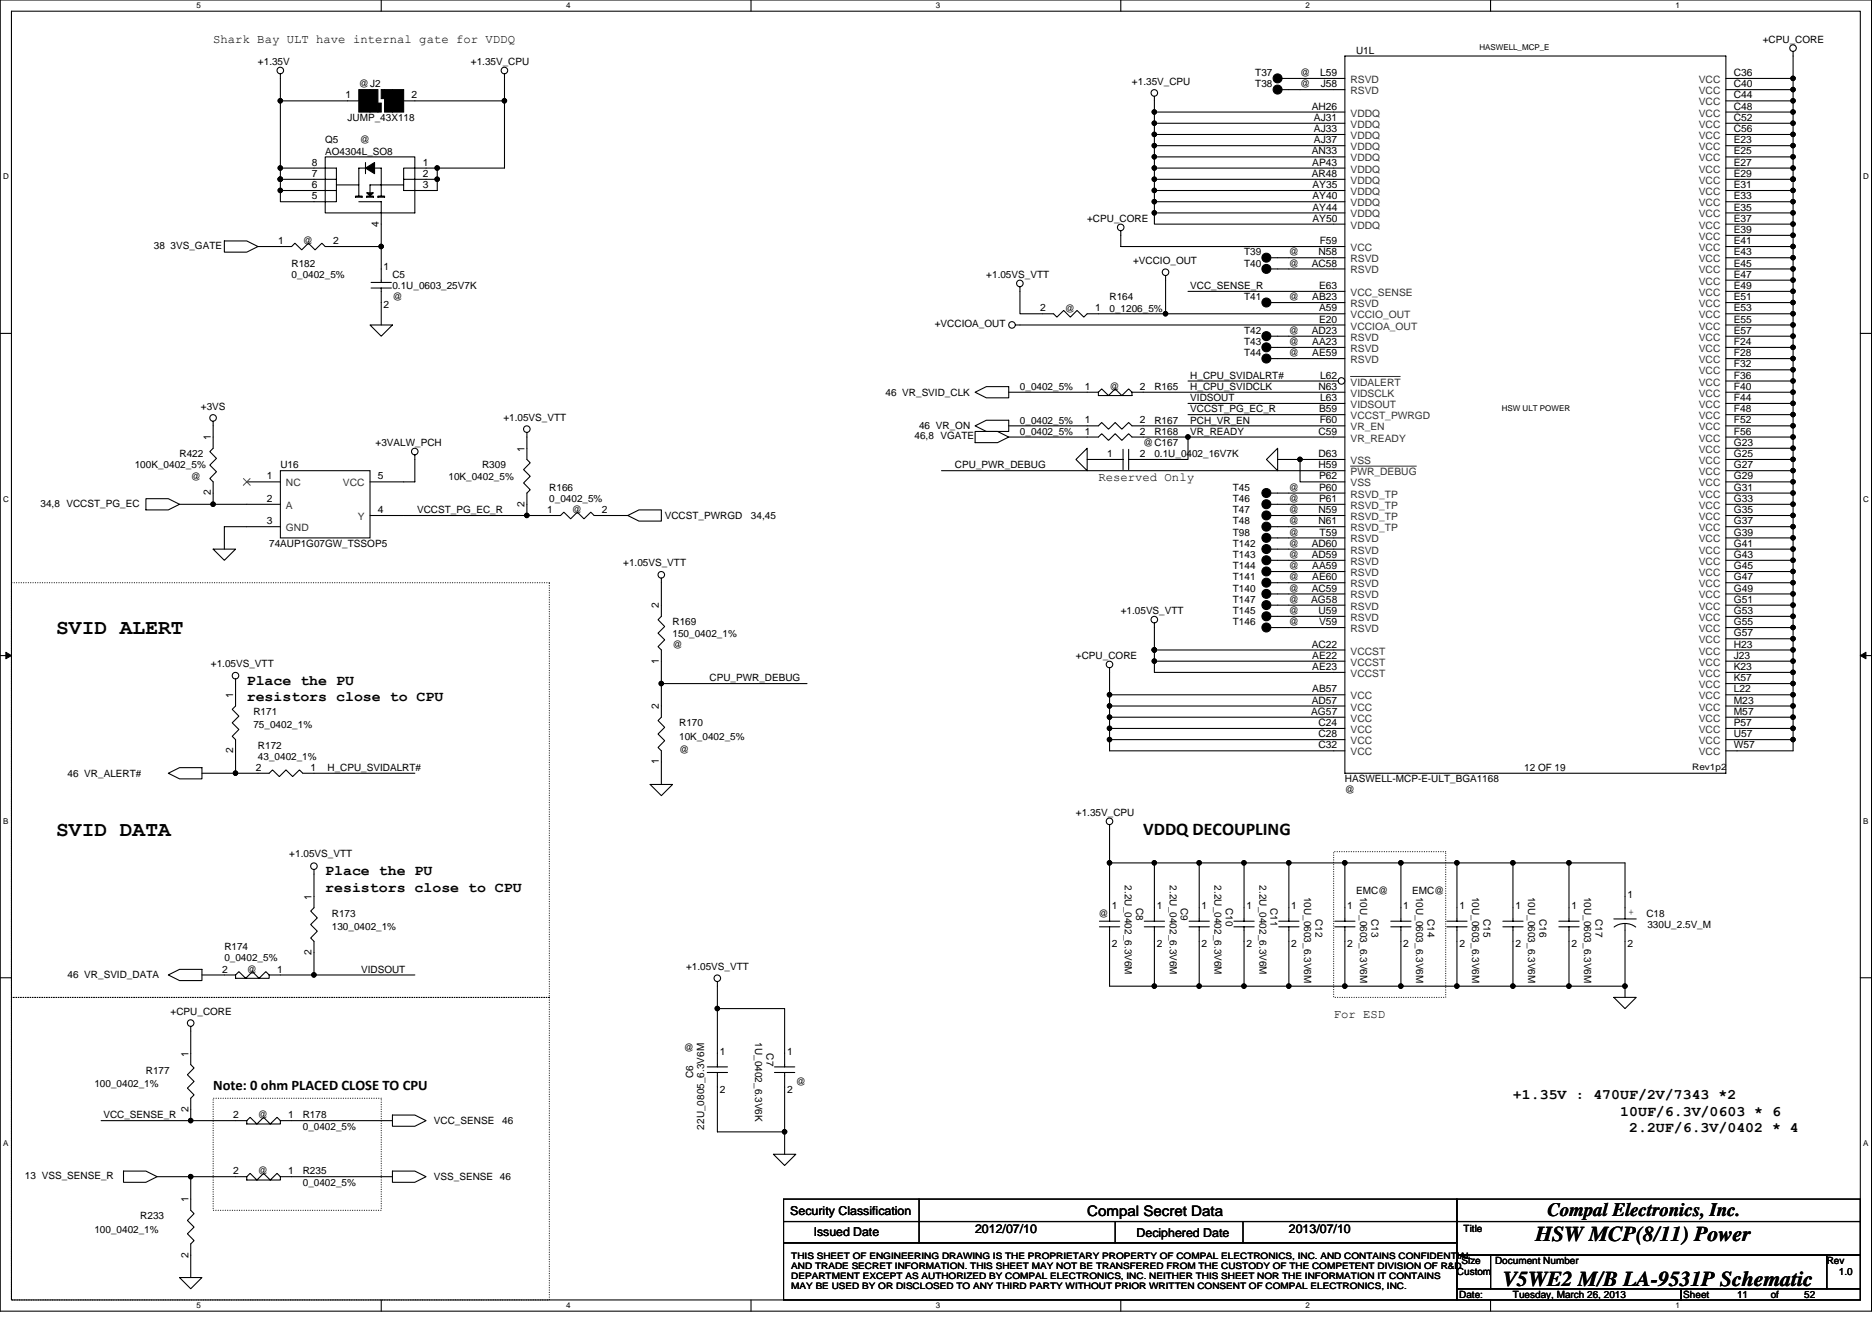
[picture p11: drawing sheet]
<svg xmlns="http://www.w3.org/2000/svg" width="297mm" height="210mm" viewBox="0 0 297 210" stroke-linecap="round" stroke-linejoin="round" font-family="sans-serif">
<path d="M0 0h297v208h-297zM1.8 1.8h293.4v204.4h-293.4z" fill="none" stroke="#000" stroke-width=".17"/>
<g fill="#fff">
<path d="M31.2 .2h.7v1.4h-.7z"/>
<path d="M31.2 206.4h.7v1.5h-.7z"/>
</g>
<path d="M60.5 0v1.8M60.5 206.2v1.8" fill="none" stroke="#000" stroke-width=".17"/>
<g fill="#fff">
<path d="M89.8 .2h.7v1.4h-.7z"/>
<path d="M89.8 206.4h.7v1.5h-.7z"/>
</g>
<path d="M119.2 0v1.8M119.2 206.2v1.8" fill="none" stroke="#000" stroke-width=".17"/>
<g fill="#fff">
<path d="M148.5 .2h.7v1.4h-.7z"/>
<path d="M148.5 206.4h.7v1.5h-.7z"/>
</g>
<path d="M177.8 0v1.8M177.8 206.2v1.8" fill="none" stroke="#000" stroke-width=".17"/>
<g fill="#fff">
<path d="M207.2 .2h.7v1.4h-.7z"/>
<path d="M207.2 206.4h.7v1.5h-.7z"/>
</g>
<path d="M236.5 0v1.8M236.5 206.2v1.8" fill="none" stroke="#000" stroke-width=".17"/>
<g fill="#fff">
<path d="M265.9 .2h.6v1.4h-.6z"/>
<path d="M265.9 206.4h.6v1.5h-.6z"/>
<path d="M.5 27.3h.9v1.4h-.9z"/>
<path d="M295.6 27.3h.9v1.4h-.9z"/>
<path d="M.5 78.4h.9v1.5h-.9z"/>
<path d="M295.6 78.4h.9v1.5h-.9z"/>
</g>
<path d="M0 52.9h1.8M295.2 52.9h1.8" fill="none" stroke="#000" stroke-width=".17"/>
<g fill="#fff">
<path d="M.5 129.6h.8v1.4h-.8z"/>
<path d="M295.6 129.6h.9v1.4h-.9z"/>
</g>
<path d="M0 104h1.8M295.2 104h1.8" fill="none" stroke="#000" stroke-width=".17"/>
<path d="M.9 103.5l.9 .5-.9 .5zM295.2 104l.9-.5v1z" fill="#000" stroke="#000" stroke-width=".16"/>
<g fill="#fff">
<path d="M.5 180.7h.8v1.4h-.8z"/>
<path d="M295.6 180.7h.9v1.4h-.9z"/>
</g>
<g fill="none" stroke="#000" stroke-width=".17">
<path d="M44.5 11.7v4.3h12.4M44.5 16v14.2M80 11.7v15h-12.4M80 16h-16M183.2 17.8h30.2M183.2 15.3v7.8M203.5 14.2h9.9M203.5 12.4h9.9M213.4 19.6h-30.2M213.4 8.9h60.5v113.8h-60.5zM273.9 12.4h10.6M273.9 19.6h10.6"/>
<path d="M273.9 16h10.6M284.5 14.2h-10.6M284.5 8.2v110.9h-10.6M284.5 17.8h-10.6M35.6 38.2h3.6l1.7 .9-1.7 .9h-3.6zM40.9 39.1h3.6M44.5 30.2v1.8h5.3M44.5 26.7h5.3M44.5 30.2h5.3M44.5 28.4h5.3M53.4 39.1h7.1M60.5 35.6v7.1"/>
<path d="M67.6 28.4h1.8M69.4 26.7v3.5h-1.8M177.8 36.6v2.5h33.8M183.2 21.3h30.2M183.2 33.8v1.8h28.4M183.2 32v1.8h28.4M183.2 30.2v1.8h28.4M183.2 28.4v1.8h28.4M183.2 26.7v1.7h30.2M183.2 24.9v1.8h30.2M183.2 23.1v1.8h30.2M213.4 23.1h-30.2"/>
<path d="M273.9 21.3h10.6M273.9 24.9h10.6M273.9 23.1h10.6M273.9 26.7h10.6M273.9 39.1h10.6M273.9 37.3h10.6M273.9 35.6h10.6M273.9 33.8h10.6M273.9 32h10.6M273.9 30.2h10.6M273.9 28.4h10.6M58.7 51.6h3.6l-1.8 1.7z"/>
<path d="M60.5 48v3.6M161.8 45.5v4.3h5.4l.5 .5 1.1-1 1 1 1.1-1 1.1 1 .5-.5h39.1M185 43.7v6.1M188.5 46.2h23.1M201.7 53.3h9.9M201.7 56.9h9.9M204.5 40.9h7.1M204.5 48h7.1M204.5 55.1h7.1M211.6 42.7h-9.9M211.6 51.6h-50.5M273.9 49.8h10.6"/>
<path d="M273.9 40.9h10.6M273.9 42.7h10.6M273.9 48h10.6M273.9 55.1h10.6M273.9 53.3h10.6M273.9 56.9h10.6M273.9 58.7h10.6M273.9 51.6h10.6M273.9 46.2h10.6M273.9 44.4h10.6M23.2 79.1h3.5l1.8 .9-1.8 .9h-3.5zM33.8 66.8v2.5"/>
<path d="M33.8 78.2v1.8M65.8 72.2v4.3h-1.8M83.6 68.6v4.3l.5 .5-1 1.1 1 1.1-1 1 1 1.1-.5 .5v3.6M149.4 74.7h64M154.7 62.2l1.8-.9h3.6v1.8h-3.6zM154.7 67.6l1.8-.9h3.6v1.8h-3.6zM154.7 68.5h3.6l1.8 .8-1.8 .9h-3.6zM160.1 69.3h14.2l.5-.5 1.1 1.1 1.1-1.1 1 1.1 1.1-1.1 .5 .5h8.9v3.6h-7.1M170.7 72.9l1.8-1.8v3.6zM172.5 72.9h3.6M174.3 62.2h-14.2M174.3 62.2l.5-.5 1.1 1.1 1.1-1.1 1 1.1 1.1-1.1 .5 .5"/>
<path d="M174.3 62.2v.6h5.3v-.6M179.6 62.2h33.8M188.5 65.8h24.9M188.5 69.3h24.9M188.5 64h24.9M188.5 60.5h23.1M201 72.9l1.7-1.8v3.6zM201.7 78.2h11.7M202.7 72.9h3.6v3.6h7.1M206.3 72.9h7.1M213.4 67.6h-33.8l-.5-.6-1.1 1.1-1-1.1-1.1 1.1-1.1-1.1-.5 .6h-14.2M273.9 65.8h10.6"/>
<path d="M273.9 67.6h10.6M273.9 69.3h10.6M273.9 78.2h10.6M273.9 76.5h10.6M273.9 74.7h10.6M273.9 72.9h10.6M273.9 71.1h10.6M273.9 64h10.6M273.9 62.2h10.6M273.9 60.5h10.6M33.8 87.1h3.6l-1.8 1.8zM39.2 83.6h-3.6v3.5"/>
<path d="M39.2 80h-10.7M64 81.8h24.9l.6-.5 1 1 1.1-1 1.1 1 1-1 .6 .5h5.3M99.6 81.8l1.8-.9h3.5v1.8h-3.5zM104.9 91.7v6.1l-.5 .5 1.1 1.1-1.1 1.1 1.1 1-1.1 1.1 .5 .5v10.7l-.5 .5 1.1 1.1-1.1 1.1 1.1 1-1.1 1.1 .5 .5v5.4M183.2 98.8v7.9h30.2M201.7 99.6h9.9M201.7 94.2h9.9M201.7 92.5h9.9M201.7 88.9h9.9M201.7 87.1h9.9M204.5 96h7.1M204.5 85.3h7.1"/>
<path d="M204.5 80h7.1M204.5 83.6h7.1M211.6 81.8h-9.9M211.6 97.8h-9.9M211.6 90.7h-9.9M273.9 99.6h10.6M273.9 97.8h10.6M273.9 96h10.6M273.9 94.2h10.6M273.9 92.5h10.6M273.9 90.7h10.6M273.9 88.9h10.6"/>
<path d="M273.9 80h10.6M273.9 81.8h10.6M273.9 83.6h10.6M273.9 85.3h10.6M284.5 87.1h-10.6M37.4 107.7v2.5M37.4 119.1v3.6M104.9 108.5h23.2M176.1 110.2h37.3M176.1 117.3h37.3M176.1 115.6h37.3M176.1 106v13.1h37.3"/>
<path d="M183.2 103.1h28.4M183.2 104.9h30.2M213.4 113.8h-37.3M213.4 112h-37.3M273.9 112h10.6M273.9 110.2h10.6M273.9 108.5h10.6M273.9 106.7h10.6M273.9 104.9h10.6M273.9 103.1h10.6M273.9 101.3h10.6M284.5 117.3h-10.6"/>
<path d="M284.5 115.6h-10.6M284.5 113.8h-10.6M26.7 122.7l1.8-.9h3.5v1.8h-3.5zM32 122.7h10.7l.5-.5 1.1 1 1.1-1 1 1 1.1-1 .5 .5h17.8M49.8 138v6l-.5 .5 1.1 1.1-1.1 1.1 1.1 1-1.1 1.1 .5 .6v5.3M103.2 124.5h3.5l-1.8 1.7zM176.1 136.9h7.1v7.1M176.1 130.9v15.3M183.2 136.9h7.1v9.3M190.3 136.9h7.1v7.1M197.4 136.9h7.1v9.3M204.5 136.9h8.9v7.1"/>
<path d="M213.4 136.9h8.9v9.3M222.3 136.9h8.9v7.1M231.2 136.9h8.9v9.3M240.1 136.9h8.9v9.3M249 136.9h8.8v5.3M0 155.1h1.8M26.7 154.7l1.8-.9h3.5v1.8h-3.5zM32 154.7h5.4M37.4 154.7l.5-.5 1.1 1 1-1 1.1 1 1.1-1 .5 .5M37.4 154.7v.5h5.3v-.5M42.7 154.7h23.1M113.8 155.7v13.6"/>
<path d="M174.5 147h3.2M174.5 146.2h3.2M176.1 147v9.5h81.7M183.2 149.4v7.1M188.7 147h3.2M188.7 146.2h3.2M190.3 147v9.5M197.4 149.4v7.1M202.9 147h3.2M202.9 146.2h3.2M204.5 147v9.5M213.4 149.4v7.1"/>
<path d="M220.7 147h3.2M220.7 146.2h3.2M222.3 147v9.5M231.2 149.4v7.1M238.5 147h3.2M238.5 146.2h3.2M240.1 147v9.5M247.4 147h3.2M247.4 146.2h3.2M249 147v9.5M256.1 158.2h3.5l-1.8 1.8zM257.8 149.4v8.8"/>
<path d="M295.2 155.1h1.8M16 177.8h21.4M30.3 162.9v6l.5 .5-1.1 1.1 1.1 1.1-1.1 1 1.1 1.1-.5 .5v3.6M46.3 177.8h16M62.3 176.9h3.5l1.8 .9-1.8 .9h-3.5zM112.2 170.2h3.2M112.2 169.3h3.2M113.8 170.2v9.4h10.7M113.8 160h10.7v9.3M122.9 170.2h3.2M122.9 169.3h3.2M124.5 170.2v12.9"/>
<path d="M19.6 185.8h3.6l1.7 .9-1.7 .9h-3.6zM30.3 186.7v3.5M30.3 199.1v3.6M37.4 186.7h-12.5M46.3 186.7h16M62.3 185.8h3.5l1.8 .9-1.8 .9h-3.5zM122.7 183.1h3.6l-1.8 1.8zM124.3 190.2h106.9v3.6h-106.9zM124.3 193.8h106.9v3.4h-106.9zM124.3 197.2h106.9v9h-106.9zM145.8 190.2v7M177 193.8v3.4"/>
<path d="M197.2 193.8v3.4M231.2 190.2h64v3.6h-64zM231.2 193.8h64v5.3h-64zM231.2 199.1h5.3v5.4h-5.3zM236.5 199.1h53.4v5.4h-53.4zM289.9 199.1h5.3v5.4h-5.3zM28.5 202.7h3.5l-1.7 1.8zM231.2 204.5h35.5v1.7h-35.5zM266.7 204.5h28.5v1.7h-28.5z"/>
<circle cx="44.5" cy="11.2" r=".52"/>
<circle cx="80" cy="11.2" r=".52"/>
<circle cx="183.2" cy="14.7" r=".52"/>
<circle cx="284.5" cy="7.6" r=".52"/>
<circle cx="177.8" cy="36.1" r=".52"/>
<circle cx="160.6" cy="51.6" r=".52"/>
<circle cx="161.8" cy="45" r=".52"/>
<circle cx="184.9" cy="43.2" r=".52"/>
<circle cx="33.8" cy="66.3" r=".52"/>
<circle cx="65.8" cy="71.6" r=".52"/>
<circle cx="83.6" cy="68.1" r=".52"/>
<circle cx="104.9" cy="91.2" r=".52"/>
<circle cx="183.2" cy="98.3" r=".52"/>
<circle cx="37.4" cy="107.2" r=".52"/>
<circle cx="176" cy="105.4" r=".52"/>
<circle cx="49.8" cy="137.4" r=".52"/>
<circle cx="176" cy="130.3" r=".52"/>
<circle cx="113.8" cy="155.2" r=".52"/>
<circle cx="30.3" cy="162.3" r=".52"/>
</g>
<path d="M1.8 92.5h85.4v65.7h-85.4zM211.6 135.1h17.8v23.1h-17.8zM1.8 158.2h85.4v48h-85.4zM33.8 174.2h26.7v17.8h-26.7z" fill="none" stroke="#000" stroke-width=".17" stroke-dasharray="0 .3"/>
<g fill="#000" stroke="#000" stroke-width=".17">
<path d="M56.9 14.2h1.8v3.6h-1.8z" fill-rule="evenodd"/>
<path d="M58.7 14.2h1.3v3.6h-1.3z" fill-rule="evenodd"/>
<path d="M60 16.4h.5v1.4h-.5z" fill-rule="evenodd"/>
<path d="M60.5 14.2h.5v1.4h-.5z" fill-rule="evenodd"/>
<path d="M61 14.2h1.3v3.6h-1.3z" fill-rule="evenodd"/>
<path d="M62.3 14.2h1.7v3.6h-1.7z" fill-rule="evenodd"/>
<circle cx="44.5" cy="16" r=".35"/>
<circle cx="80" cy="16" r=".35"/>
<circle cx="183.2" cy="19.5" r=".35"/>
<circle cx="183.2" cy="17.8" r=".35"/>
<circle cx="202.7" cy="12.4" r=".71"/>
<circle cx="202.7" cy="14.2" r=".71"/>
<circle cx="284.5" cy="14.2" r=".35"/>
<circle cx="284.5" cy="19.5" r=".35"/>
<circle cx="284.5" cy="12.4" r=".35"/>
<circle cx="284.5" cy="17.8" r=".35"/>
<circle cx="284.5" cy="16" r=".35"/>
<circle cx="44.5" cy="28.4" r=".35"/>
<circle cx="44.5" cy="26.7" r=".35"/>
<circle cx="44.5" cy="30.2" r=".35"/>
<circle cx="60.5" cy="39.1" r=".35"/>
<circle cx="69.4" cy="26.7" r=".35"/>
<circle cx="69.4" cy="28.4" r=".35"/>
<circle cx="183.2" cy="23.1" r=".35"/>
<circle cx="183.2" cy="32" r=".35"/>
<circle cx="183.2" cy="28.4" r=".35"/>
<circle cx="183.2" cy="33.8" r=".35"/>
<circle cx="183.2" cy="24.9" r=".35"/>
<circle cx="183.2" cy="21.3" r=".35"/>
<circle cx="183.2" cy="26.7" r=".35"/>
<circle cx="183.2" cy="30.2" r=".35"/>
<circle cx="284.5" cy="32" r=".35"/>
<circle cx="284.5" cy="24.9" r=".35"/>
<circle cx="284.5" cy="33.8" r=".35"/>
<circle cx="284.5" cy="30.2" r=".35"/>
<circle cx="284.5" cy="28.4" r=".35"/>
<circle cx="284.5" cy="39.1" r=".35"/>
<circle cx="284.5" cy="35.5" r=".35"/>
<circle cx="284.5" cy="21.3" r=".35"/>
<circle cx="284.5" cy="23.1" r=".35"/>
<circle cx="284.5" cy="26.7" r=".35"/>
<circle cx="284.5" cy="37.3" r=".35"/>
<circle cx="184.9" cy="49.8" r=".35"/>
<circle cx="200.9" cy="53.3" r=".71"/>
<circle cx="200.9" cy="42.7" r=".71"/>
<circle cx="200.9" cy="56.9" r=".71"/>
<circle cx="284.5" cy="42.7" r=".35"/>
<circle cx="284.5" cy="53.3" r=".35"/>
<circle cx="284.5" cy="46.2" r=".35"/>
<circle cx="284.5" cy="51.5" r=".35"/>
<circle cx="284.5" cy="49.8" r=".35"/>
<circle cx="284.5" cy="44.4" r=".35"/>
<circle cx="284.5" cy="56.9" r=".35"/>
<circle cx="284.5" cy="55.1" r=".35"/>
<circle cx="284.5" cy="58.7" r=".35"/>
<circle cx="284.5" cy="40.9" r=".35"/>
<circle cx="284.5" cy="48" r=".35"/>
<circle cx="33.8" cy="80" r=".35"/>
<circle cx="188.5" cy="69.3" r=".35"/>
<circle cx="200.9" cy="78.2" r=".71"/>
<circle cx="206.3" cy="72.9" r=".35"/>
<circle cx="284.5" cy="62.2" r=".35"/>
<circle cx="284.5" cy="80" r=".35"/>
<circle cx="284.5" cy="60.4" r=".35"/>
<circle cx="284.5" cy="64" r=".35"/>
<circle cx="284.5" cy="71.1" r=".35"/>
<circle cx="284.5" cy="78.2" r=".35"/>
<circle cx="284.5" cy="72.9" r=".35"/>
<circle cx="284.5" cy="65.8" r=".35"/>
<circle cx="284.5" cy="76.4" r=".35"/>
<circle cx="284.5" cy="69.3" r=".35"/>
<circle cx="284.5" cy="67.6" r=".35"/>
<circle cx="284.5" cy="74.7" r=".35"/>
<circle cx="83.6" cy="81.8" r=".35"/>
<circle cx="200.9" cy="88.9" r=".71"/>
<circle cx="200.9" cy="94.2" r=".71"/>
<circle cx="200.9" cy="90.7" r=".71"/>
<circle cx="200.9" cy="81.8" r=".71"/>
<circle cx="200.9" cy="92.4" r=".71"/>
<circle cx="200.9" cy="87.1" r=".71"/>
<circle cx="200.9" cy="97.8" r=".71"/>
<circle cx="200.9" cy="99.6" r=".71"/>
<circle cx="284.5" cy="94.2" r=".35"/>
<circle cx="284.5" cy="97.8" r=".35"/>
<circle cx="284.5" cy="81.8" r=".35"/>
<circle cx="284.5" cy="96" r=".35"/>
<circle cx="284.5" cy="83.6" r=".35"/>
<circle cx="284.5" cy="99.6" r=".35"/>
<circle cx="284.5" cy="92.4" r=".35"/>
<circle cx="284.5" cy="88.9" r=".35"/>
<circle cx="284.5" cy="87.1" r=".35"/>
<circle cx="284.5" cy="85.3" r=".35"/>
<circle cx="284.5" cy="90.7" r=".35"/>
<circle cx="104.9" cy="108.4" r=".35"/>
<circle cx="176" cy="115.6" r=".35"/>
<circle cx="176" cy="113.8" r=".35"/>
<circle cx="176" cy="117.3" r=".35"/>
<circle cx="176" cy="112" r=".35"/>
<circle cx="176" cy="110.2" r=".35"/>
<circle cx="183.2" cy="104.9" r=".35"/>
<circle cx="183.2" cy="103.1" r=".35"/>
<circle cx="284.5" cy="113.8" r=".35"/>
<circle cx="284.5" cy="110.2" r=".35"/>
<circle cx="284.5" cy="117.3" r=".35"/>
<circle cx="284.5" cy="106.7" r=".35"/>
<circle cx="284.5" cy="112" r=".35"/>
<circle cx="284.5" cy="104.9" r=".35"/>
<circle cx="284.5" cy="108.4" r=".35"/>
<circle cx="284.5" cy="101.3" r=".35"/>
<circle cx="284.5" cy="115.6" r=".35"/>
<circle cx="284.5" cy="103.1" r=".35"/>
<circle cx="37.4" cy="122.7" r=".35"/>
<circle cx="176" cy="136.9" r=".35"/>
<circle cx="183.2" cy="136.9" r=".35"/>
<circle cx="190.3" cy="136.9" r=".35"/>
<circle cx="197.4" cy="136.9" r=".35"/>
<circle cx="204.5" cy="136.9" r=".35"/>
<circle cx="213.4" cy="136.9" r=".35"/>
<circle cx="222.3" cy="136.9" r=".35"/>
<circle cx="231.2" cy="136.9" r=".35"/>
<circle cx="240.1" cy="136.9" r=".35"/>
<circle cx="248.9" cy="136.9" r=".35"/>
<circle cx="49.8" cy="154.7" r=".35"/>
<circle cx="183.2" cy="156.5" r=".35"/>
<circle cx="190.3" cy="156.5" r=".35"/>
<circle cx="197.4" cy="156.5" r=".35"/>
<circle cx="204.5" cy="156.5" r=".35"/>
<circle cx="213.4" cy="156.5" r=".35"/>
<circle cx="222.3" cy="156.5" r=".35"/>
<circle cx="231.2" cy="156.5" r=".35"/>
<circle cx="240.1" cy="156.5" r=".35"/>
<circle cx="248.9" cy="156.5" r=".35"/>
<circle cx="257.8" cy="156.5" r=".35"/>
<circle cx="30.3" cy="177.8" r=".35"/>
<circle cx="113.8" cy="160" r=".35"/>
<circle cx="124.5" cy="179.6" r=".35"/>
<circle cx="30.3" cy="186.7" r=".35"/>
</g>
<path d="M214.3 74h10.4" fill="none" stroke="#333" stroke-width=".16"/>
<circle cx="212.9" cy="60.4" r=".52" fill="#fff" stroke="#000" stroke-width=".17"/>
<g fill="none" stroke="#000" stroke-width=".17">
<path d="M44.5 39.1h1.8l.5-.5 1.1 1 1-1 1.1 1 1.1-1 .5 .5h1.8M49.8 26.7h3.6v5.3h-3.6M49.8 30.2h3.6M49.8 28.4h3.6M51.6 24.9h14.2v8.9h-14.2zM53.4 29.3h3.5M56.4 31.1h1.1v.2h-1.1zM56.9 32h3.6v3.6M58 25.8v1.8M58 26.7h-1.1v4.4M58.2 31.1h1v.2h-1zM59.4 26.7h1.1v4.4"/>
<path d="M60 31.1h1v.2h-1zM64 28.4v1.8h3.6M64 29.3h-5.3v1.3M67.6 26.7h-3.6v1.7M67.6 28.4h-3.6M211.6 35.6h1.8M211.6 30.2h1.8M211.6 32h1.8M211.6 33.8h1.8M211.6 39.1h1.8M58.9 45.7h3.2M58.9 44.8h3.2"/>
<path d="M60.5 42.7v2.1M60.5 45.7v2.3M201.7 55.1h2.8M201.7 40.9h2.8M201.7 48h2.8M211.6 56.9h1.8M211.6 55.1h1.8M211.6 46.2h1.8M211.6 40.9h1.8M211.6 42.7h1.8M211.6 48h1.8M211.6 53.3h1.8"/>
<path d="M211.6 51.6h1.8M211.6 49.8h1.8M33.8 69.3v1.8l-.5 .5 1.1 1.1-1.1 1.1 1.1 1-1.1 1.1 .5 .6v1.7M39.2 76.5h5.3M44.5 74.7h14.2v10.6h-14.2zM58.7 76.5h5.3M176.1 72.9h2.1M178.2 71.3v3.2M179.1 72.9h2.3M179.1 71.3v3.2M211.6 60.5h.7M39.2 80h5.3"/>
<path d="M39.2 83.6h5.3M58.7 81.8h5.3M201.7 80h2.8M201.7 85.3h2.8M201.7 96h2.8M201.7 83.6h2.8M211.6 80h1.8M211.6 81.8h1.8M211.6 85.3h1.8M211.6 87.1h1.8M211.6 88.9h1.8M211.6 92.5h1.8"/>
<path d="M211.6 94.2h1.8M211.6 96h1.8M211.6 99.6h1.8M211.6 97.8h1.8M211.6 90.7h1.8M211.6 83.6h1.8M37.4 110.2v1.8l-.6 .5 1.1 1.1-1.1 1.1 1.1 1-1.1 1.1 .6 .5v1.8M211.6 103.1h1.8M181.6 147h3.2M181.6 146.2h3.2M183.2 144v2.2M183.2 147v2.4"/>
<path d="M195.8 147h3.2M195.8 146.2h3.2M197.4 144v2.2M197.4 147v2.4M211.8 147h3.2M211.8 146.2h3.2M213.4 144v2.2M213.4 147v2.4M229.6 147h3.2M229.6 146.2h3.2M231.2 144v2.2M231.2 147v2.4"/>
<path d="M256.1 145.8h3.5M256.1 147.1a2.86 2.86 0 0 1 3.4 0M257.8 142.2v3.6M257.8 146.5v2.9M37.4 177.8h1.8M39.2 177.8l.5-.5 1.1 1 1-1 1.1 1 1.1-1 .5 .5M39.2 177.8v.5h5.3v-.5M44.5 177.8h1.8M30.3 190.2v1.8l.5 .6-1.1 1 1.1 1.1-1.1 1 1.1 1.1-.5 .6v1.7M37.4 186.7h1.8M39.2 186.7l.5-.5 1.1 1 1-1 1.1 1 1.1-1 .5 .5M39.2 186.7v.5h5.3v-.5"/>
<path d="M44.5 186.7h1.8"/>
</g>
<path d="M214.3 59.7h7.9" fill="none" stroke="#333" stroke-width=".16"/>
<g fill="#000" stroke="#000" stroke-width=".17">
<path d="M58.2 30.6h1l-.5 .5zM58 26.7l1.4-.9v1.8z"/>
<circle cx="44.5" cy="16" r=".35"/>
<circle cx="80" cy="16" r=".35"/>
<circle cx="183.2" cy="19.5" r=".35"/>
<circle cx="183.2" cy="17.8" r=".35"/>
<circle cx="284.5" cy="14.2" r=".35"/>
<circle cx="284.5" cy="19.5" r=".35"/>
<circle cx="284.5" cy="12.4" r=".35"/>
<circle cx="284.5" cy="17.8" r=".35"/>
<circle cx="284.5" cy="16" r=".35"/>
<circle cx="44.5" cy="28.4" r=".35"/>
<circle cx="44.5" cy="26.7" r=".35"/>
<circle cx="44.5" cy="30.2" r=".35"/>
<circle cx="60.5" cy="39.1" r=".35"/>
<circle cx="69.4" cy="26.7" r=".35"/>
<circle cx="69.4" cy="28.4" r=".35"/>
<circle cx="183.2" cy="23.1" r=".35"/>
<circle cx="183.2" cy="32" r=".35"/>
<circle cx="183.2" cy="28.4" r=".35"/>
<circle cx="183.2" cy="33.8" r=".35"/>
<circle cx="183.2" cy="24.9" r=".35"/>
<circle cx="183.2" cy="21.3" r=".35"/>
<circle cx="183.2" cy="26.7" r=".35"/>
<circle cx="183.2" cy="30.2" r=".35"/>
<circle cx="284.5" cy="32" r=".35"/>
<circle cx="284.5" cy="24.9" r=".35"/>
<circle cx="284.5" cy="33.8" r=".35"/>
<circle cx="284.5" cy="30.2" r=".35"/>
<circle cx="284.5" cy="28.4" r=".35"/>
<circle cx="284.5" cy="39.1" r=".35"/>
<circle cx="284.5" cy="35.5" r=".35"/>
<circle cx="284.5" cy="21.3" r=".35"/>
<circle cx="284.5" cy="23.1" r=".35"/>
<circle cx="284.5" cy="26.7" r=".35"/>
<circle cx="284.5" cy="37.3" r=".35"/>
<circle cx="184.9" cy="49.8" r=".35"/>
<circle cx="200.9" cy="40.9" r=".71"/>
<circle cx="200.9" cy="55.1" r=".71"/>
<circle cx="200.9" cy="48" r=".71"/>
<circle cx="284.5" cy="42.7" r=".35"/>
<circle cx="284.5" cy="53.3" r=".35"/>
<circle cx="284.5" cy="46.2" r=".35"/>
<circle cx="284.5" cy="51.5" r=".35"/>
<circle cx="284.5" cy="49.8" r=".35"/>
<circle cx="284.5" cy="44.4" r=".35"/>
<circle cx="284.5" cy="56.9" r=".35"/>
<circle cx="284.5" cy="55.1" r=".35"/>
<circle cx="284.5" cy="58.7" r=".35"/>
<circle cx="284.5" cy="40.9" r=".35"/>
<circle cx="284.5" cy="48" r=".35"/>
<circle cx="33.8" cy="80" r=".35"/>
<circle cx="188.5" cy="69.3" r=".35"/>
<circle cx="200.9" cy="80" r=".71"/>
<circle cx="206.3" cy="72.9" r=".35"/>
<circle cx="284.5" cy="62.2" r=".35"/>
<circle cx="284.5" cy="80" r=".35"/>
<circle cx="284.5" cy="60.4" r=".35"/>
<circle cx="284.5" cy="64" r=".35"/>
<circle cx="284.5" cy="71.1" r=".35"/>
<circle cx="284.5" cy="78.2" r=".35"/>
<circle cx="284.5" cy="72.9" r=".35"/>
<circle cx="284.5" cy="65.8" r=".35"/>
<circle cx="284.5" cy="76.4" r=".35"/>
<circle cx="284.5" cy="69.3" r=".35"/>
<circle cx="284.5" cy="67.6" r=".35"/>
<circle cx="284.5" cy="74.7" r=".35"/>
<circle cx="83.6" cy="81.8" r=".35"/>
<circle cx="200.9" cy="83.6" r=".71"/>
<circle cx="200.9" cy="96" r=".71"/>
<circle cx="200.9" cy="85.3" r=".71"/>
<circle cx="284.5" cy="94.2" r=".35"/>
<circle cx="284.5" cy="97.8" r=".35"/>
<circle cx="284.5" cy="81.8" r=".35"/>
<circle cx="284.5" cy="96" r=".35"/>
<circle cx="284.5" cy="83.6" r=".35"/>
<circle cx="284.5" cy="99.6" r=".35"/>
<circle cx="284.5" cy="92.4" r=".35"/>
<circle cx="284.5" cy="88.9" r=".35"/>
<circle cx="284.5" cy="87.1" r=".35"/>
<circle cx="284.5" cy="85.3" r=".35"/>
<circle cx="284.5" cy="90.7" r=".35"/>
<circle cx="104.9" cy="108.4" r=".35"/>
<circle cx="176" cy="115.6" r=".35"/>
<circle cx="176" cy="113.8" r=".35"/>
<circle cx="176" cy="117.3" r=".35"/>
<circle cx="176" cy="112" r=".35"/>
<circle cx="176" cy="110.2" r=".35"/>
<circle cx="183.2" cy="104.9" r=".35"/>
<circle cx="183.2" cy="103.1" r=".35"/>
<circle cx="284.5" cy="113.8" r=".35"/>
<circle cx="284.5" cy="110.2" r=".35"/>
<circle cx="284.5" cy="117.3" r=".35"/>
<circle cx="284.5" cy="106.7" r=".35"/>
<circle cx="284.5" cy="112" r=".35"/>
<circle cx="284.5" cy="104.9" r=".35"/>
<circle cx="284.5" cy="108.4" r=".35"/>
<circle cx="284.5" cy="101.3" r=".35"/>
<circle cx="284.5" cy="115.6" r=".35"/>
<circle cx="284.5" cy="103.1" r=".35"/>
<circle cx="37.4" cy="122.7" r=".35"/>
<circle cx="176" cy="136.9" r=".35"/>
<circle cx="183.2" cy="136.9" r=".35"/>
<circle cx="190.3" cy="136.9" r=".35"/>
<circle cx="197.4" cy="136.9" r=".35"/>
<circle cx="204.5" cy="136.9" r=".35"/>
<circle cx="213.4" cy="136.9" r=".35"/>
<circle cx="222.3" cy="136.9" r=".35"/>
<circle cx="231.2" cy="136.9" r=".35"/>
<circle cx="240.1" cy="136.9" r=".35"/>
<circle cx="248.9" cy="136.9" r=".35"/>
<circle cx="49.8" cy="154.7" r=".35"/>
<circle cx="183.2" cy="156.5" r=".35"/>
<circle cx="190.3" cy="156.5" r=".35"/>
<circle cx="197.4" cy="156.5" r=".35"/>
<circle cx="204.5" cy="156.5" r=".35"/>
<circle cx="213.4" cy="156.5" r=".35"/>
<circle cx="222.3" cy="156.5" r=".35"/>
<circle cx="231.2" cy="156.5" r=".35"/>
<circle cx="240.1" cy="156.5" r=".35"/>
<circle cx="248.9" cy="156.5" r=".35"/>
<circle cx="257.8" cy="156.5" r=".35"/>
<circle cx="30.3" cy="177.8" r=".35"/>
<circle cx="113.8" cy="160" r=".35"/>
<circle cx="124.5" cy="179.6" r=".35"/>
<circle cx="30.3" cy="186.7" r=".35"/>
</g>
<path d="M38.6 75.9l1.1 1.1M39.7 75.9l-1.1 1.1" fill="none" stroke="#4c4c4c" stroke-width=".16"/>
<g font-size="3.4">
<text x="8.9" y="100.6">SVID ALERT</text>
<text x="8.9" y="132.6">SVID DATA</text>
<text x="243.6" y="196.8">HSW MCP(8/11) Power</text>
<text x="238.5" y="204">V5WE2 M/B LA-9531P Schematic</text>
</g>
<text font-size="3" x="245.6" y="193">Compal Electronics, Inc.</text>
<text font-size="2.8" x="181.4" y="132.5">VDDQ DECOUPLING</text>
<g font-size="2.3">
<text x="39.2" y="108.6">Place the PU</text>
<text x="39.2" y="111.2">resistors close to CPU</text>
<text x="51.6" y="138.8">Place the PU</text>
<text x="51.6" y="141.5">resistors close to CPU</text>
<text x="33.8" y="172.9">Note: 0 ohm PLACED CLOSE TO CPU</text>
<text x="240.1" y="174.4">+1.35V : 470UF/2V/7343 *2</text>
<text x="257.1" y="177">10UF/6.3V/0603 * 6</text>
<text x="258.5" y="179.6">2.2UF/6.3V/0402 * 4</text>
<text x="172.5" y="192.8">Compal Secret Data</text>
</g>
<g font-size="1.9">
<text x="33.8" y="6.9">Shark Bay ULT have internal gate for VDDQ</text>
<text x="174.3" y="76.2">Reserved Only</text>
<text x="211.6" y="161.6">For ESD</text>
<text x="125.4" y="192.7">Security Classification</text>
<text x="129.1" y="196.1">Issued Date</text>
<text x="154.7" y="195.6">2012/07/10</text>
<text x="180.3" y="196.3">Deciphered Date</text>
<text x="204.5" y="195.6">2013/07/10</text>
</g>
<g font-size="1.6">
<text x="40.9" y="10.3">+1.35V</text>
<text x="74.7" y="10.3">+1.35V_CPU</text>
<text x="215.2" y="8.5">U1L</text>
<text x="279.7" y="6.8">+CPU_CORE</text>
<text x="54.8" y="15.6">1</text>
<text x="56.9" y="13.9">@J2</text>
<text x="65.3" y="15.6">2</text>
<text x="179.6" y="13.5">+1.35V_CPU</text>
<text x="199.2" y="12.1">T37</text>
<text x="199.2" y="13.9">T38</text>
<text x="206.3" y="12.1">@</text>
<text x="206.3" y="13.9">@</text>
<text x="208.1" y="17.4">AH26</text>
<text x="209.5" y="12.1">L59</text>
<text x="209.6" y="13.8">J58</text>
<text x="275.1" y="15.6">C44</text>
<text x="275.1" y="13.8">C40</text>
<text x="275.1" y="12.1">C36</text>
<text x="275.1" y="17.4">C48</text>
<text x="51.6" y="22.8">Q5</text>
<text x="55.2" y="19.2">JUMP_43X118</text>
<text x="57.1" y="22.8">@</text>
<text x="208.5" y="19.2">AJ31</text>
<text x="208.5" y="21">AJ33</text>
<text x="208.5" y="22.7">AJ37</text>
<text x="275.1" y="19.2">C52</text>
<text x="275.1" y="22.7">E23</text>
<text x="275.1" y="21">C56</text>
<text x="49.5" y="29.8">6</text>
<text x="49.5" y="28.1">7</text>
<text x="49.5" y="26.3">8</text>
<text x="51.6" y="24.5">AO4304L_SO8</text>
<text x="67.1" y="28.1">2</text>
<text x="67.1" y="26.3">1</text>
<text x="67.1" y="29.8">3</text>
<text x="208.1" y="24.5">AN33</text>
<text x="208.1" y="28.1">AR48</text>
<text x="208.2" y="26.3">AP43</text>
<text x="208.3" y="29.8">AY35</text>
<text x="275.1" y="24.5">E25</text>
<text x="275.1" y="28.1">E29</text>
<text x="275.1" y="26.3">E27</text>
<text x="275.1" y="29.8">E31</text>
<text x="49.5" y="31.6">5</text>
<text x="60.1" y="35.9" transform="rotate(-90 60.1 35.9)">4</text>
<text x="172.5" y="35.2">+CPU_CORE</text>
<text x="208.3" y="35.2">AY50</text>
<text x="208.3" y="31.6">AY40</text>
<text x="208.3" y="33.4">AY44</text>
<text x="275.1" y="33.4">E35</text>
<text x="275.1" y="31.6">E33</text>
<text x="275.1" y="35.2">E37</text>
<text x="24.4" y="39.5">38</text>
<text x="27.1" y="39.5">3VS_GATE</text>
<text x="44.1" y="38.7">1</text>
<text x="48" y="38.8">@</text>
<text x="52.8" y="38.7">2</text>
<text x="179.8" y="42">+VCCIO_OUT</text>
<text x="197.4" y="40.5">T39</text>
<text x="204.5" y="40.5">@</text>
<text x="209.2" y="40.5">N58</text>
<text x="209.4" y="38.7">F59</text>
<text x="275.1" y="37">E39</text>
<text x="275.1" y="40.5">E43</text>
<text x="275.1" y="38.7">E41</text>
<text x="46.3" y="42.3">R182</text>
<text x="46.3" y="44.1">0_0402_5%</text>
<text x="60.9" y="42.9">1</text>
<text x="62.3" y="44.1">C5</text>
<text x="62.3" y="45.9">0.1U_0603_25V7K</text>
<text x="62.3" y="47.6">@</text>
<text x="156.5" y="44.1">+1.05VS_VTT</text>
<text x="176.1" y="47.6">R164</text>
<text x="188.9" y="45.9">VCC_SENSE_R</text>
<text x="197.4" y="42.3">T40</text>
<text x="197.4" y="47.6">T41</text>
<text x="204.5" y="42.3">@</text>
<text x="204.5" y="47.6">@</text>
<text x="208.1" y="42.3">AC58</text>
<text x="208.2" y="47.6">AB23</text>
<text x="209.3" y="45.8">E63</text>
<text x="275.1" y="42.3">E45</text>
<text x="275.1" y="45.8">E49</text>
<text x="275.1" y="44.1">E47</text>
<text x="275.1" y="47.6">E51</text>
<text x="60.9" y="48.9">2</text>
<text x="148.3" y="51.9">+VCCIOA_OUT</text>
<text x="165" y="49.4">2</text>
<text x="168.9" y="49.4">@</text>
<text x="173.8" y="49.4">1</text>
<text x="176.1" y="49.4">0_1206_5%</text>
<text x="197.4" y="53">T42</text>
<text x="204.5" y="53">@</text>
<text x="208.1" y="53">AD23</text>
<text x="209.3" y="51.2">E20</text>
<text x="209.3" y="49.4">A59</text>
<text x="275.1" y="51.2">E55</text>
<text x="275.1" y="49.4">E53</text>
<text x="275.1" y="53">E57</text>
<text x="197.4" y="56.5">T44</text>
<text x="197.4" y="54.8">T43</text>
<text x="204.5" y="56.5">@</text>
<text x="204.5" y="54.8">@</text>
<text x="208.2" y="56.5">AE59</text>
<text x="208.2" y="54.7">AA23</text>
<text x="275.1" y="54.7">F24</text>
<text x="275.1" y="58.3">F32</text>
<text x="275.1" y="56.5">F28</text>
<text x="31.9" y="65.1">+3VS</text>
<text x="140.5" y="62.8">46 VR_SVID_CLK</text>
<text x="161.8" y="61.9">0_0402_5%</text>
<text x="172.1" y="61.8">1</text>
<text x="176.1" y="61.9">@</text>
<text x="180.9" y="61.8">2</text>
<text x="183.2" y="61.9">R165</text>
<text x="188.9" y="65.4">VCCST_PG_EC_R</text>
<text x="188.9" y="61.9">H_CPU_SVIDCLK</text>
<text x="188.9" y="63.6">VIDSOUT</text>
<text x="188.9" y="60.1">H_CPU_SVIDALRT#</text>
<text x="209.2" y="61.8">N63</text>
<text x="209.3" y="65.4">B59</text>
<text x="209.5" y="60.1">L62</text>
<text x="209.5" y="63.6">L63</text>
<text x="275.1" y="60.1">F36</text>
<text x="275.1" y="61.8">F40</text>
<text x="275.1" y="63.6">F44</text>
<text x="275.1" y="65.4">F48</text>
<text x="33.4" y="69.9" transform="rotate(-90 33.4 69.9)">1</text>
<text x="59.6" y="70.8">+3VALW_PCH</text>
<text x="79.9" y="66.8">+1.05VS_VTT</text>
<text x="83.2" y="71.6" transform="rotate(-90 83.2 71.6)">1</text>
<text x="145.1" y="69.7">46,8 VGATE</text>
<text x="145.8" y="68.1">46 VR_ON</text>
<text x="161.8" y="67.2">0_0402_5%</text>
<text x="161.8" y="69">0_0402_5%</text>
<text x="172.1" y="67.2">1</text>
<text x="172.1" y="69">1</text>
<text x="180.9" y="67.2">2</text>
<text x="180.9" y="69">2</text>
<text x="181.4" y="70.8">@C167</text>
<text x="183.2" y="67.2">R167</text>
<text x="183.2" y="69">R168</text>
<text x="188.9" y="67.2">PCH_VR_EN</text>
<text x="188.9" y="69">VR_READY</text>
<text x="209.2" y="69">C59</text>
<text x="209.4" y="67.2">F60</text>
<text x="275.1" y="69">F56</text>
<text x="275.1" y="67.2">F52</text>
<text x="275.1" y="70.7">G23</text>
<text x="21.4" y="74.3">100K_0402_5%</text>
<text x="28.5" y="72.5">R422</text>
<text x="30.3" y="76.1">@</text>
<text x="42.4" y="76.1">1</text>
<text x="44.5" y="74.3">U16</text>
<text x="60" y="76.1">5</text>
<text x="71.2" y="76.1">10K_0402_5%</text>
<text x="76.5" y="74.3">R309</text>
<text x="87.2" y="77.9">R166</text>
<text x="151.5" y="74.3">CPU_PWR_DEBUG</text>
<text x="175.7" y="72.5">1</text>
<text x="180.9" y="72.5">2</text>
<text x="183.2" y="72.5">0.1U_0402_16V7K</text>
<text x="195.6" y="77.9">T45</text>
<text x="204.5" y="77.9">@</text>
<text x="209.2" y="72.5">D63</text>
<text x="209.2" y="74.3">H59</text>
<text x="209.3" y="77.9">P60</text>
<text x="209.3" y="76.1">P62</text>
<text x="275.1" y="72.5">G25</text>
<text x="275.1" y="74.3">G27</text>
<text x="275.1" y="77.9">G31</text>
<text x="275.1" y="76.1">G29</text>
<text x="6.4" y="80.4">34,8 VCCST_PG_EC</text>
<text x="33.4" y="78.6" transform="rotate(-90 33.4 78.6)">2</text>
<text x="42.4" y="83.2">3</text>
<text x="42.4" y="79.6">2</text>
<text x="60" y="81.4">4</text>
<text x="66.2" y="81.4">VCCST_PG_EC_R</text>
<text x="83.2" y="80.4" transform="rotate(-90 83.2 80.4)">2</text>
<text x="86.8" y="81.4">1</text>
<text x="87.2" y="79.7">0_0402_5%</text>
<text x="90.7" y="81.4">@</text>
<text x="95.5" y="81.4">2</text>
<text x="105.5" y="82.3">VCCST_PWRGD</text>
<text x="119.2" y="82.3">34,45</text>
<text x="195.6" y="81.4">T47</text>
<text x="195.6" y="83.2">T48</text>
<text x="195.6" y="79.7">T46</text>
<text x="204.5" y="81.4">@</text>
<text x="204.5" y="83.2">@</text>
<text x="204.5" y="79.7">@</text>
<text x="209.2" y="81.4">N59</text>
<text x="209.2" y="83.2">N61</text>
<text x="209.3" y="79.6">P61</text>
<text x="275.1" y="79.6">G33</text>
<text x="275.1" y="81.4">G35</text>
<text x="275.1" y="83.2">G37</text>
<text x="42.7" y="86.8">74AUP1G07GW_TSSOP5</text>
<text x="98.9" y="89.8">+1.05VS_VTT</text>
<text x="195.6" y="86.8">T142</text>
<text x="195.6" y="88.5">T143</text>
<text x="195.6" y="85">T98</text>
<text x="204.5" y="86.8">@</text>
<text x="204.5" y="88.5">@</text>
<text x="204.5" y="85">@</text>
<text x="208.1" y="86.7">AD60</text>
<text x="208.1" y="88.5">AD59</text>
<text x="209.4" y="85">T59</text>
<text x="275.1" y="86.7">G41</text>
<text x="275.1" y="85">G39</text>
<text x="275.1" y="88.5">G43</text>
<text x="195.6" y="93.9">T140</text>
<text x="195.6" y="92.1">T141</text>
<text x="195.6" y="90.3">T144</text>
<text x="195.6" y="95.7">T147</text>
<text x="204.5" y="93.9">@</text>
<text x="204.5" y="92.1">@</text>
<text x="204.5" y="90.3">@</text>
<text x="204.5" y="95.7">@</text>
<text x="208" y="95.6">AG58</text>
<text x="208.1" y="93.9">AC59</text>
<text x="208.2" y="92.1">AE60</text>
<text x="208.2" y="90.3">AA59</text>
<text x="275.1" y="92.1">G47</text>
<text x="275.1" y="90.3">G45</text>
<text x="275.1" y="95.6">G51</text>
<text x="275.1" y="93.9">G49</text>
<text x="104.6" y="96.5" transform="rotate(-90 104.6 96.5)">2</text>
<text x="106.7" y="99.2">R169</text>
<text x="106.7" y="101">150_0402_1%</text>
<text x="177.8" y="97.4">+1.05VS_VTT</text>
<text x="195.6" y="97.4">T145</text>
<text x="195.6" y="99.2">T146</text>
<text x="204.5" y="97.4">@</text>
<text x="204.5" y="99.2">@</text>
<text x="209.2" y="97.4">U59</text>
<text x="209.3" y="99.2">V59</text>
<text x="275.1" y="97.4">G53</text>
<text x="275.1" y="101">G57</text>
<text x="275.1" y="99.2">G55</text>
<text x="33.5" y="105.8">+1.05VS_VTT</text>
<text x="104.6" y="105.3" transform="rotate(-90 104.6 105.3)">1</text>
<text x="106.7" y="102.8">@</text>
<text x="170.7" y="104.5">+CPU_CORE</text>
<text x="208.1" y="102.7">AC22</text>
<text x="208.2" y="104.5">AE22</text>
<text x="208.2" y="106.3">AE23</text>
<text x="275.1" y="106.3">K23</text>
<text x="275.1" y="104.5">J23</text>
<text x="275.1" y="102.7">H23</text>
<text x="37" y="110.8" transform="rotate(-90 37 110.8)">1</text>
<text x="40.2" y="113.4">R171</text>
<text x="104.6" y="112.5" transform="rotate(-90 104.6 112.5)">2</text>
<text x="112.6" y="108.1">CPU_PWR_DEBUG</text>
<text x="208" y="113.4">AG57</text>
<text x="208.1" y="111.6">AD57</text>
<text x="208.2" y="109.9">AB57</text>
<text x="275.1" y="108.1">K57</text>
<text x="275.1" y="109.9">L22</text>
<text x="275.1" y="113.4">M57</text>
<text x="275.1" y="111.6">M23</text>
<text x="37" y="119.5" transform="rotate(-90 37 119.5)">2</text>
<text x="40.2" y="115.6">75_0402_1%</text>
<text x="40.9" y="118.8">R172</text>
<text x="107.8" y="115.2">R170</text>
<text x="107.8" y="117.3">10K_0402_5%</text>
<text x="107.8" y="119.5">@</text>
<text x="209.2" y="118.7">C32</text>
<text x="209.2" y="117">C28</text>
<text x="209.2" y="115.2">C24</text>
<text x="275.1" y="115.2">P57</text>
<text x="275.1" y="117">U57</text>
<text x="275.1" y="118.7">W57</text>
<text x="10.7" y="123.2">46 VR_ALERT#</text>
<text x="40.6" y="122.3">2</text>
<text x="40.9" y="120.5">43_0402_1%</text>
<text x="49.3" y="122.3">1</text>
<text x="52" y="122.3">H_CPU_SVIDALRT#</text>
<text x="104.6" y="121.3" transform="rotate(-90 104.6 121.3)">1</text>
<text x="213.4" y="125.9">@</text>
<text x="213.4" y="124.1">HASWELL-MCP-E-ULT_BGA1168</text>
<text x="241.8" y="122.3">12 OF 19</text>
<text x="170.7" y="129.4">+1.35V_CPU</text>
<text x="45.9" y="136">+1.05VS_VTT</text>
<text x="49.4" y="142.8" transform="rotate(-90 49.4 142.8)">1</text>
<text x="178.5" y="140.5" transform="rotate(90 178.5 140.5)">2.2U_0402_6.3V6M</text>
<text x="185.6" y="140.5" transform="rotate(90 185.6 140.5)">2.2U_0402_6.3V6M</text>
<text x="192.7" y="140.5" transform="rotate(90 192.7 140.5)">2.2U_0402_6.3V6M</text>
<text x="199.8" y="140.5" transform="rotate(90 199.8 140.5)">2.2U_0402_6.3V6M</text>
<text x="206.9" y="142.2" transform="rotate(90 206.9 142.2)">10U_0603_6.3V6M</text>
<text x="215.2" y="141.9">EMC@</text>
<text x="215.8" y="142.2" transform="rotate(90 215.8 142.2)">10U_0603_6.3V6M</text>
<text x="224.1" y="141.9">EMC@</text>
<text x="224.7" y="142.2" transform="rotate(90 224.7 142.2)">10U_0603_6.3V6M</text>
<text x="233.6" y="142.2" transform="rotate(90 233.6 142.2)">10U_0603_6.3V6M</text>
<text x="242.5" y="142.2" transform="rotate(90 242.5 142.2)">10U_0603_6.3V6M</text>
<text x="251.4" y="142.2" transform="rotate(90 251.4 142.2)">10U_0603_6.3V6M</text>
<text x="258.2" y="142.4">1</text>
<text x="52.7" y="145.4">R173</text>
<text x="52.7" y="147.6">130_0402_1%</text>
<text x="174.3" y="145.4">@</text>
<text x="176.4" y="144.2">1</text>
<text x="180.3" y="144" transform="rotate(90 180.3 144)">C8</text>
<text x="183.6" y="144.2">1</text>
<text x="187.4" y="144" transform="rotate(90 187.4 144)">C9</text>
<text x="190.7" y="144.2">1</text>
<text x="194.5" y="144" transform="rotate(90 194.5 144)">C10</text>
<text x="197.8" y="144.2">1</text>
<text x="201.6" y="144" transform="rotate(90 201.6 144)">C11</text>
<text x="204.9" y="144.2">1</text>
<text x="208.7" y="145.8" transform="rotate(90 208.7 145.8)">C12</text>
<text x="213.8" y="144.2">1</text>
<text x="217.6" y="145.8" transform="rotate(90 217.6 145.8)">C13</text>
<text x="222.7" y="144.2">1</text>
<text x="226.5" y="145.8" transform="rotate(90 226.5 145.8)">C14</text>
<text x="231.6" y="144.2">1</text>
<text x="235.4" y="145.8" transform="rotate(90 235.4 145.8)">C15</text>
<text x="240.4" y="144.2">1</text>
<text x="244.3" y="145.8" transform="rotate(90 244.3 145.8)">C16</text>
<text x="249.3" y="144.2">1</text>
<text x="253.2" y="145.8" transform="rotate(90 253.2 145.8)">C17</text>
<text x="258.4" y="145.1">+</text>
<text x="261.2" y="145.4">C18</text>
<text x="261.4" y="147.2">330U_2.5V_M</text>
<text x="10.7" y="155.2">46 VR_SVID_DATA</text>
<text x="35.2" y="154.3">2</text>
<text x="35.6" y="150.8">R174</text>
<text x="35.6" y="152.5">0_0402_5%</text>
<text x="39.2" y="154.3">@</text>
<text x="44" y="154.3">1</text>
<text x="49.4" y="151.5" transform="rotate(-90 49.4 151.5)">2</text>
<text x="57.3" y="154.3">VIDSOUT</text>
<text x="108.9" y="154">+1.05VS_VTT</text>
<text x="176.4" y="150.3">2</text>
<text x="183.6" y="150.3">2</text>
<text x="190.7" y="150.3">2</text>
<text x="197.8" y="150.3">2</text>
<text x="204.9" y="150.3">2</text>
<text x="213.8" y="150.3">2</text>
<text x="222.7" y="150.3">2</text>
<text x="231.6" y="150.3">2</text>
<text x="240.4" y="150.3">2</text>
<text x="249.3" y="150.3">2</text>
<text x="258.2" y="150.3">2</text>
<text x="27.1" y="161.1">+CPU_CORE</text>
<text x="29.9" y="167.7" transform="rotate(-90 29.9 167.7)">1</text>
<text x="108.5" y="166.8">@</text>
<text x="114.2" y="167.3">1</text>
<text x="119.8" y="165.4" transform="rotate(90 119.8 165.4)">1U_0402_6.3V6K</text>
<text x="121.6" y="167.1" transform="rotate(90 121.6 167.1)">C7</text>
<text x="124.9" y="167.3">1</text>
<text x="15" y="172.5">100_0402_1%</text>
<text x="23.2" y="170.3">R177</text>
<text x="110" y="171" transform="rotate(-90 110 171)">C6</text>
<text x="114.2" y="173.4">2</text>
<text x="124.9" y="173.4">2</text>
<text x="126.3" y="172.1">@</text>
<text x="16.4" y="177.4">VCC_SENSE_R</text>
<text x="29.9" y="176.4" transform="rotate(-90 29.9 176.4)">2</text>
<text x="37" y="177.4">2</text>
<text x="40.9" y="177.4">@</text>
<text x="45.7" y="177.4">1</text>
<text x="48" y="177.4">R178</text>
<text x="48" y="179.2">0_0402_5%</text>
<text x="68.9" y="178.3">VCC_SENSE</text>
<text x="79.7" y="178.3">46</text>
<text x="111.8" y="179.2" transform="rotate(-90 111.8 179.2)">22U_0805_6.3V6M</text>
<text x="4" y="187">13 VSS_SENSE_R</text>
<text x="29.9" y="190.8" transform="rotate(-90 29.9 190.8)">1</text>
<text x="37" y="186.3">2</text>
<text x="40.9" y="186.3">@</text>
<text x="45.7" y="186.3">1</text>
<text x="48" y="186.3">R235</text>
<text x="48" y="188.1">0_0402_5%</text>
<text x="68.9" y="187.2">VSS_SENSE 46</text>
<text x="15" y="195.6">100_0402_1%</text>
<text x="22.3" y="193.4">R233</text>
<text x="232.2" y="195.4">Title</text>
<text x="29.9" y="199.5" transform="rotate(-90 29.9 199.5)">2</text>
<text x="231.2" y="202.3">Custom</text>
<text x="231.9" y="200.6">Size</text>
<text x="237.2" y="200.6">Document Number</text>
<text x="289.9" y="200.6">Rev</text>
<text x="291.8" y="202.3">1.0</text>
<text x="231.5" y="205.9">Date:</text>
<text x="240.1" y="205.9">Tuesday, March 26, 2013</text>
<text x="267.1" y="205.9">Sheet</text>
<text x="275.6" y="205.9">11</text>
<text x="281" y="205.9">of</text>
<text x="286.3" y="205.9">52</text>
</g>
<g font-size="1.6" fill="#333">
<text x="214.3" y="13.2">RSVD</text>
<text x="214.3" y="14.9">RSVD</text>
<text x="269.6" y="16.7">VCC</text>
<text x="269.6" y="14.9">VCC</text>
<text x="269.6" y="13.2">VCC</text>
<text x="214.3" y="18.5">VDDQ</text>
<text x="214.3" y="20.3">VDDQ</text>
<text x="214.3" y="22.1">VDDQ</text>
<text x="214.3" y="23.8">VDDQ</text>
<text x="269.6" y="20.3">VCC</text>
<text x="269.6" y="18.5">VCC</text>
<text x="269.6" y="23.8">VCC</text>
<text x="269.6" y="22.1">VCC</text>
<text x="214.3" y="25.6">VDDQ</text>
<text x="214.3" y="27.4">VDDQ</text>
<text x="214.3" y="29.2">VDDQ</text>
<text x="269.6" y="25.6">VCC</text>
<text x="269.6" y="29.2">VCC</text>
<text x="269.6" y="27.4">VCC</text>
<text x="214.3" y="30.9">VDDQ</text>
<text x="214.3" y="32.7">VDDQ</text>
<text x="214.3" y="34.5">VDDQ</text>
<text x="269.6" y="34.5">VCC</text>
<text x="269.6" y="32.7">VCC</text>
<text x="269.6" y="30.9">VCC</text>
<text x="214.3" y="41.6">RSVD</text>
<text x="214.3" y="36.3">VDDQ</text>
<text x="214.3" y="39.8">VCC</text>
<text x="269.6" y="38.1">VCC</text>
<text x="269.6" y="36.3">VCC</text>
<text x="269.6" y="41.6">VCC</text>
<text x="269.6" y="39.8">VCC</text>
<text x="214.3" y="46.9">VCC_SENSE</text>
<text x="214.3" y="43.4">RSVD</text>
<text x="269.6" y="43.4">VCC</text>
<text x="269.6" y="46.9">VCC</text>
<text x="269.6" y="45.2">VCC</text>
<text x="214.3" y="48.7">RSVD</text>
<text x="214.3" y="52.3">VCCIOA_OUT</text>
<text x="214.3" y="50.5">VCCIO_OUT</text>
<text x="269.6" y="52.3">VCC</text>
<text x="269.6" y="50.5">VCC</text>
<text x="269.6" y="48.7">VCC</text>
<text x="214.3" y="57.6">RSVD</text>
<text x="214.3" y="55.8">RSVD</text>
<text x="214.3" y="54.1">RSVD</text>
<text x="269.6" y="54.1">VCC</text>
<text x="269.6" y="55.8">VCC</text>
<text x="269.6" y="59.4">VCC</text>
<text x="269.6" y="57.6">VCC</text>
<text x="214.3" y="62.9">VIDSCLK</text>
<text x="214.3" y="64.7">VIDSOUT</text>
<text x="214.3" y="61.2">VIDALERT</text>
<text x="269.6" y="61.2">VCC</text>
<text x="269.6" y="62.9">VCC</text>
<text x="269.6" y="64.7">VCC</text>
<text x="214.3" y="68.3">VR_EN</text>
<text x="214.3" y="70.1">VR_READY</text>
<text x="214.3" y="66.5">VCCST_PWRGD</text>
<text x="269.6" y="66.5">VCC</text>
<text x="269.6" y="70.1">VCC</text>
<text x="269.6" y="68.3">VCC</text>
<text x="269.6" y="71.8">VCC</text>
<text x="45.4" y="77.2">NC</text>
<text x="54.4" y="77.2">VCC</text>
<text x="214.3" y="77.2">VSS</text>
<text x="214.3" y="75.4">PWR_DEBUG</text>
<text x="214.3" y="73.6">VSS</text>
<text x="269.6" y="73.6">VCC</text>
<text x="269.6" y="75.4">VCC</text>
<text x="269.6" y="77.2">VCC</text>
<text x="45.4" y="80.7">A</text>
<text x="56.8" y="82.5">Y</text>
<text x="214.3" y="79">RSVD_TP</text>
<text x="214.3" y="80.7">RSVD_TP</text>
<text x="214.3" y="82.5">RSVD_TP</text>
<text x="269.6" y="79">VCC</text>
<text x="269.6" y="80.7">VCC</text>
<text x="269.6" y="82.5">VCC</text>
<text x="45.4" y="84.3">GND</text>
<text x="214.3" y="86.1">RSVD</text>
<text x="214.3" y="87.8">RSVD</text>
<text x="214.3" y="89.6">RSVD</text>
<text x="214.3" y="84.3">RSVD_TP</text>
<text x="269.6" y="84.3">VCC</text>
<text x="269.6" y="87.8">VCC</text>
<text x="269.6" y="86.1">VCC</text>
<text x="269.6" y="89.6">VCC</text>
<text x="214.3" y="93.2">RSVD</text>
<text x="214.3" y="95">RSVD</text>
<text x="214.3" y="91.4">RSVD</text>
<text x="269.6" y="93.2">VCC</text>
<text x="269.6" y="91.4">VCC</text>
<text x="269.6" y="95">VCC</text>
<text x="214.3" y="96.7">RSVD</text>
<text x="214.3" y="100.3">RSVD</text>
<text x="214.3" y="98.5">RSVD</text>
<text x="269.6" y="98.5">VCC</text>
<text x="269.6" y="96.7">VCC</text>
<text x="269.6" y="100.3">VCC</text>
<text x="214.3" y="105.6">VCCST</text>
<text x="214.3" y="107.4">VCCST</text>
<text x="214.3" y="103.8">VCCST</text>
<text x="269.6" y="107.4">VCC</text>
<text x="269.6" y="102.1">VCC</text>
<text x="269.6" y="105.6">VCC</text>
<text x="269.6" y="103.8">VCC</text>
<text x="214.3" y="111">VCC</text>
<text x="214.3" y="112.7">VCC</text>
<text x="269.6" y="109.2">VCC</text>
<text x="269.6" y="111">VCC</text>
<text x="269.6" y="112.7">VCC</text>
<text x="214.3" y="114.5">VCC</text>
<text x="214.3" y="119.8">VCC</text>
<text x="214.3" y="118.1">VCC</text>
<text x="214.3" y="116.3">VCC</text>
<text x="269.6" y="116.3">VCC</text>
<text x="269.6" y="114.5">VCC</text>
<text x="269.6" y="118.1">VCC</text>
<text x="269.6" y="119.8">VCC</text>
</g>
<g font-size="1.4">
<text x="268.5" y="122.2">Rev1p2</text>
<text x="125.6" y="199.7">THIS SHEET OF ENGINEERING DRAWING IS THE PROPRIETARY PROPERTY OF COMPAL ELECTRONICS, INC. AND CONTAINS CONFIDENTIAL</text>
<text x="125.6" y="201.3">AND TRADE SECRET INFORMATION. THIS SHEET MAY NOT BE TRANSFERED FROM THE CUSTODY OF THE COMPETENT DIVISION OF R&amp;D</text>
<text x="125.6" y="202.9">DEPARTMENT EXCEPT AS AUTHORIZED BY COMPAL ELECTRONICS, INC. NEITHER THIS SHEET NOR THE INFORMATION IT CONTAINS</text>
<text x="125.6" y="204.6">MAY BE USED BY OR DISCLOSED TO ANY THIRD PARTY WITHOUT PRIOR WRITTEN CONSENT OF COMPAL ELECTRONICS, INC.</text>
</g>
<g font-size="1.3">
<text x="31.2" y="1.3">5</text>
<text x="89.8" y="1.3">4</text>
<text x="148.5" y="1.3">3</text>
<text x="207.2" y="1.3">2</text>
<text x="265.8" y="1.3">1</text>
<text x="234.7" y="7.9">HASWELL_MCP_E</text>
<text x=".5" y="28.5">D</text>
<text x="295.6" y="28.5">D</text>
<text x="238.3" y="65.2">HSW ULT POWER</text>
<text x=".5" y="79.6">C</text>
<text x="295.6" y="79.6">C</text>
<text x=".5" y="130.7">B</text>
<text x="295.6" y="130.7">B</text>
<text x=".5" y="181.8">A</text>
<text x="295.6" y="181.8">A</text>
<text x="31.2" y="207.6">5</text>
<text x="89.8" y="207.6">4</text>
<text x="148.5" y="207.6">3</text>
<text x="207.2" y="207.6">2</text>
<text x="265.8" y="207.6">1</text>
</g>
</svg>
